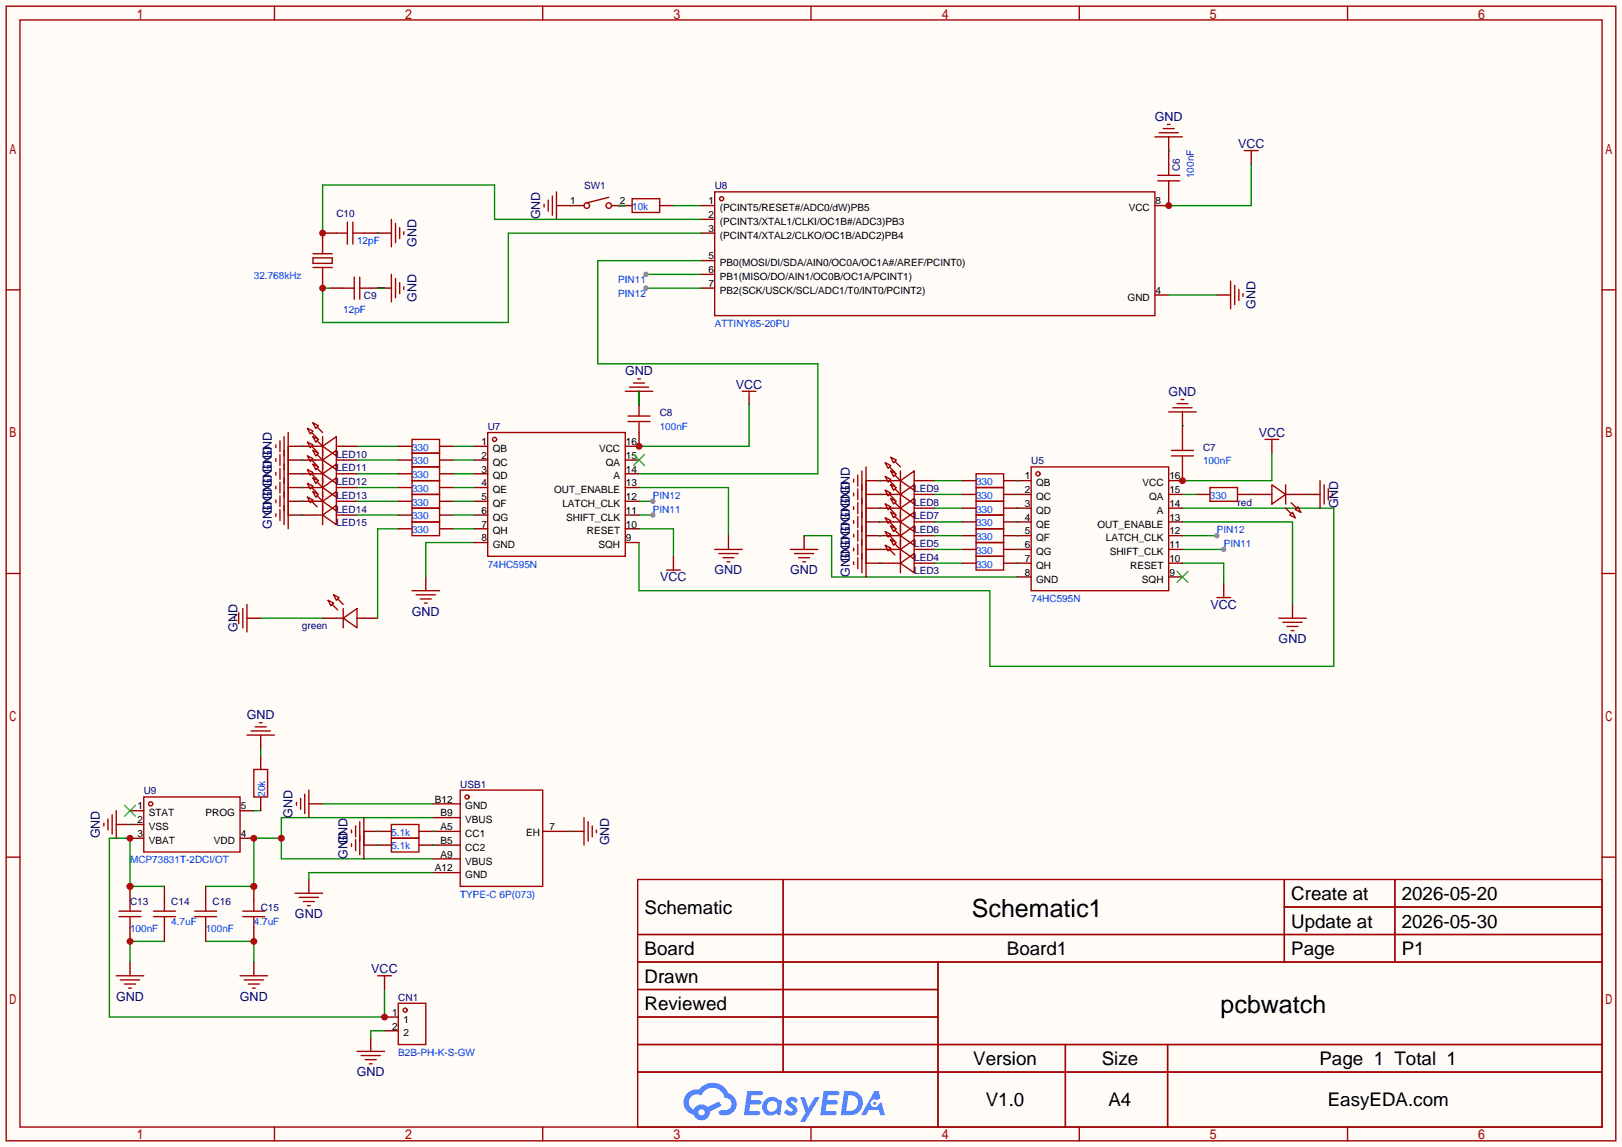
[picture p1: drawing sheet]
<svg xmlns="http://www.w3.org/2000/svg" width="299mm" height="212mm" viewBox="0 0 299 212" stroke-linecap="round" stroke-linejoin="round" font-family="sans-serif">
<path d="M0 0h299.5v211.8h-299.5z" fill="#fffcf7"/>
<g fill="none" stroke="#a10000" stroke-width=".25">
<path d="M1.1 1.1h297.2v209.6h-297.2zM3.7 3.7h292.1v204.5h-292.1zM50.7 1.1v2.6M100.2 1.1v2.6M149.7 1.1v2.6M199.3 1.1v2.6M248.8 1.1v2.6M1.1 53.5h2.6M295.8 53.5h2.5M1.1 105.9h2.6M295.8 105.9h2.5M1.1 158.3h2.6"/>
<path d="M295.8 158.3h2.5M117.7 162.4h178.1v45.8h-178.1zM117.7 172.6h178.1M117.7 177.7h178.1M144.6 162.4v35.6M173.2 177.7v30.5M237.1 162.4v15.3M237.1 167.5h58.7M257.5 162.4v15.3M117.7 182.8h55.5M117.7 192.9h178.1M117.7 187.8h55.5"/>
<path d="M117.7 198h178.1M196.7 192.9v15.3M215.6 192.9v15.3M50.7 208.2v2.5M100.2 208.2v2.5M149.7 208.2v2.5M199.3 208.2v2.5M248.8 208.2v2.5"/>
</g>
<g fill="#5487ff">
<path d="M145.5 202.8a1.3 1.3 0 0 1 1.8 .3l-.4 .6a.54 .54 0 0 0-.9-.2l.1 .2a1.58 1.58 0 0 1 1.1 1.6 1.43 1.43 0 0 1-2.5 .1l.5-.6a.64 .64 0 0 0 .5 .5 .64 .64 0 0 0 .7-.3l-.2-.2a1.6 1.6 0 0 1-1-1.6z"/>
<path d="M147.7 202.7h.9l.7 1.9 1.1-1.9h.9l-2.7 4.5h-.9l1-1.7z"/>
<path d="M138 201.5h1.6a1.31 1.31 0 0 1 1.2 .2 .4 .4 0 0 1-.3 .6h-1.8l-.1 .9h1.6a.4 .4 0 0 1 .4 .4 .4 .4 0 0 1-.4 .4h-1.7l-.2 1.2h.8a1.23 1.23 0 0 1 1.2 .2 .39 .39 0 0 1-.3 .6h-2.7z"/>
<path d="M152.1 201.5h1.6a1.32 1.32 0 0 1 1.3 .2 .39 .39 0 0 1-.4 .6h-1.7l-.2 .9h1.7a.4 .4 0 0 1 .3 .4 .4 .4 0 0 1-.4 .4h-1.7l-.2 1.2h.8a1.23 1.23 0 0 1 1.2 .2 .39 .39 0 0 1-.3 .6h-2.7z"/>
<path d="M161.5 201.5h.7l.4 1.3-.7 .4a.75 .75 0 0 0-1.1 .3 .75 .75 0 0 0 .5 1 .75 .75 0 0 0 .9-.6l.6-.3 .6 2.4h-.9l-.2-1h-1.9l-.5 1h-.9z"/>
<path d="M155.9 201.5l-.7 4.5h1.5a2.27 2.27 0 0 0 2.6-2.3 2.27 2.27 0 0 0-2.7-2.2zM156.6 202.3a1.5 1.5 0 0 1 1.8 1.5 1.5 1.5 0 0 1-1.9 1.4h-.3z"/>
<path d="M141.3 203.1a1.62 1.62 0 0 0-.4 2.1 1.62 1.62 0 0 0 2 .7l.4-.3 .3 .3 .5 .1 .3-2.5-.2-.3h-.4a1.58 1.58 0 0 0-2.5-.1zM141.9 203.6a.99 .99 0 0 1 1.6 .3 .99 .99 0 0 1-.9 1.4 .94 .94 0 0 1-1-.5 .94 .94 0 0 1 .3-1.2z"/>
<path d="M126.9 201.9a2.37 2.37 0 0 0 1.2 4 1.54 1.54 0 0 0 1.7 1 1.54 1.54 0 0 0 1.3-1.6l2.1-1.1-.5-.8-2 1.1a1.57 1.57 0 0 0-2.6 .4 1.5 1.5 0 0 1-.8-2.1 1.5 1.5 0 0 1 2.2-.5 2.23 2.23 0 0 1 2.3-1.4 2.23 2.23 0 0 1 2 1.8 1.16 1.16 0 0 1 1.2 1.1 1.16 1.16 0 0 1-1 1.3h-.7a.47 .47 0 0 0-.6 .3 .47 .47 0 0 0 .4 .6 2.23 2.23 0 0 0 2.3-.7 2.23 2.23 0 0 0 .4-2.3 2.16 2.16 0 0 0-1.3-1.1 3.2 3.2 0 0 0-5.4-.7l-1.2 .1zM129 205.4a.58 .58 0 0 1 1.1 0 .58 .58 0 0 1-1.1 0z"/>
<circle cx="161.5" cy="203.8" r=".28"/>
</g>
<path d="M119.3 50.7h10.1" fill="none" stroke="#008700" stroke-width=".25"/>
<circle cx="119.3" cy="50.7" r=".51" fill="#999"/>
<path d="M118 95.1h2.5" fill="none" stroke="#008700" stroke-width=".25"/>
<circle cx="120.5" cy="95.1" r=".51" fill="#999"/>
<path d="M218.3 101.5h7.6" fill="none" stroke="#008700" stroke-width=".25"/>
<circle cx="225.9" cy="101.5" r=".51" fill="#999"/>
<path d="M218.3 98.9h6.4" fill="none" stroke="#008700" stroke-width=".25"/>
<circle cx="224.7" cy="98.9" r=".51" fill="#999"/>
<path d="M118 92.6h2.5" fill="none" stroke="#008700" stroke-width=".25"/>
<circle cx="120.5" cy="92.6" r=".51" fill="#999"/>
<g fill="none" stroke="#870000" stroke-width=".25">
<path d="M102.7 38h5.1M112.9 38h3.8M121.8 38h2.5M215.8 25.3v5.1M215.8 35.4v2.6M231 29.1v1.3M59.6 50.7v2.5M60.8 53.2h2.6M62.1 43.1h-2.5v2.5M67.2 43.1h5.1M68.5 53.2h3.8M224.7 54.5h2.5"/>
<path d="M118 72.3v2.5M118 79.9v2.5h-2.6M138.3 73.5v1.3M218.3 76.1v5.1M53.2 82.4h5.1M53.2 85h5.1M53.2 87.5h5.1M53.2 90h5.1M53.2 92.6h5.1M53.2 95.1h5.1M63.4 82.4h2.5M63.4 85h2.5"/>
<path d="M63.4 87.5h2.5M63.4 90h2.5M63.4 92.6h2.5M63.4 95.1h2.5M73.5 82.4h2.6M73.5 85h2.6M73.5 87.5h2.6M73.5 90h2.6M73.5 92.6h2.6M73.5 95.1h2.6M73.5 97.7h2.6M81.2 82.4h2.5"/>
<path d="M81.2 85h2.5M81.2 87.5h2.5M81.2 90h2.5M81.2 92.6h2.5M81.2 95.1h2.5M81.2 97.7h2.5M87.5 82.4h2.5M87.5 85h2.5M87.5 87.5h2.5M87.5 90h2.5M87.5 92.6h2.5M87.5 95.1h2.5"/>
<path d="M87.5 97.7h2.5M115.4 85h2.6M115.4 87.5h2.6M115.4 90h2.6M115.4 92.6h2.6M115.4 95.1h2.6M115.4 97.7h2.6M134.5 98.9v2.6M148.5 98.9v2.6M159.9 98.9h5.1M159.9 96.4h5.1M159.9 93.9h5.1"/>
<path d="M159.9 91.3h5.1M159.9 88.8h5.1M170.1 98.9h2.5M170.1 96.4h2.5M170.1 93.9h2.5M170.1 91.3h2.5M170.1 88.8h2.5M177.7 98.9h2.5M177.7 96.4h2.5M177.7 93.9h2.5M177.7 91.3h2.5M177.7 88.8h2.5"/>
<path d="M185.3 98.9h5.1M185.3 96.4h5.1M185.3 93.9h5.1M185.3 91.3h5.1M185.3 88.8h5.1M215.8 98.9h2.5M215.8 96.4h2.5M215.8 93.9h2.5M215.8 91.3h2.5M218.3 86.2v2.6h-2.5M220.9 91.3h2.5M228.5 91.3h5.1"/>
<path d="M234.8 82.4v1.3M238.6 91.3h5.1M45.6 114.2h2.5M59.6 114.2h2.5M67.2 114.2h2.5M78.6 106.6v2.5M87.5 100.2h2.5M115.4 100.2h2.6M124.3 102.7v1.3M159.9 104h5.1M159.9 101.5h5.1M170.1 104h2.5"/>
<path d="M170.1 101.5h2.5M177.7 104h2.5M177.7 101.5h2.5M185.3 104h5.1M185.3 101.5h5.1M187.8 106.6h2.6M215.8 104h2.5M215.8 101.5h2.5M215.8 106.6h2.5M225.9 107.8v1.3M238.6 111.6v2.6"/>
</g>
<g fill="none" stroke="#a10000" stroke-width=".25">
<path d="M100.5 37.7v.5M101.2 37v2M102 36.2v3.6M102.7 35.4v5.1M112.4 36.4l-4.1 1.1M116.7 36.7h5.1v2.5h-5.1zM213.2 25.3h5.1M213.7 33.4h4.1M213.7 32.4h4.1M214 24.5h3.6M214.8 23.7h2M215.5 23h.5"/>
<path d="M215.8 30.4v2M215.8 33.4v2M229.7 27.8h2.6M231 27.8v1.3M57.8 47.6h3.5v1h-3.5zM57.8 49.4h3.5M57.8 46.9h3.5M59.6 45.6v1.3M59.6 49.4v1.3M62.1 43.1h2M63.4 53.2h2M64.1 41v4.1"/>
<path d="M65.2 41v4.1M65.2 43.1h2M65.4 51.2v4M66.4 51.2v4M66.4 53.2h2.1M72.3 40.5v5.1M72.3 50.7v5.1M73 41.3v3.5M73 51.4v3.6M73.8 42v2.1M73.8 52.2v2M74.5 42.8v.5"/>
<path d="M74.5 53v.5M227.2 51.9v5.1M228 52.7v3.6M228.7 53.5v2M229.5 54.2v.5M53.2 79.9v17.8M56.8 79.1l1 .5-.5 .5zM57.5 79.9l1 1M57.8 78.1l1 .5-.5 .5zM58.5 78.9l1.1 1M90 79.9h25.4v22.8h-25.4zM115.4 72.3h5.1"/>
<path d="M116 76.8h4M116 77.9h4M116.2 71.5h3.6M117 70.7h2M117.7 70h.5M118 74.8v2M118 77.9v2M137 72.3h2.6M138.3 72.3v1.2M215.8 76.1h5.1M216.5 75.3h3.6M217.3 74.5h2"/>
<path d="M218.1 73.8h.5M50.9 82.2v.5M50.9 84.7v.5M50.9 87.2v.6M50.9 89.8v.5M50.9 92.3v.5M50.9 94.9v.5M51.7 81.4v2M51.7 83.9v2.1M51.7 86.5v2M51.7 89v2.1M51.7 91.6v2"/>
<path d="M51.7 94.1v2M52.5 80.6v16.3M56.8 81.7l1 .5-.5 .5zM56.8 84.2l1 .5-.5 .5zM56.8 86.7l1 .5-.5 .6zM56.8 89.3l1 .5-.5 .5zM56.8 91.8l1 .5-.5 .5zM57.5 82.4l1 1M57.5 85l1 1M57.5 87.5l1 1M57.5 90l1 1.1M57.5 92.6l1 1"/>
<path d="M57.8 80.6l1 .6-.5 .5zM57.8 83.2l1 .5-.5 .5zM57.8 85.7l1 .5-.5 .5zM57.8 88.3l1 .5-.5 .5zM57.8 90.8l1 .5-.5 .5zM58.3 95.1h1.3M58.5 81.4l1.1 1h-1.3M58.5 83.9l1.1 1.1h-1.3M58.5 86.5l1.1 1h-1.3M58.5 89l1.1 1h-1.3M58.5 91.6l1.1 1h-1.3M59.6 82.4l2.5-1.8v3.6z"/>
<path d="M59.6 85l2.5-1.8v3.5zM59.6 87.5l2.5-1.8v3.6zM59.6 90l2.5-1.7v3.5zM59.6 92.6l2.5-1.8v3.6zM59.6 95.1l2.5-1.8v3.6zM59.6 80.6v16.3M62.1 82.4h1.3M62.1 85h1.3M62.1 87.5h1.3M62.1 90h1.3M62.1 92.6h1.3M62.1 95.1h1.3"/>
<path d="M76.1 81.2h5.1v2.5h-5.1zM76.1 83.7h5.1v2.5h-5.1zM76.1 86.2h5.1v2.6h-5.1zM76.1 88.8h5.1v2.5h-5.1zM76.1 91.3h5.1v2.6h-5.1zM76.1 93.9h5.1v2.5h-5.1zM76.1 96.4h5.1v2.5h-5.1zM157.6 88.5v.5M157.6 91.1v.5M157.6 93.6v.5M157.6 96.1v.5M157.6 98.7v.5"/>
<path d="M158.4 87.8v2M158.4 90.3v2M158.4 92.8v2.1M158.4 95.4v2M158.4 97.9v2M159.1 87v18.8M159.9 86.2v20.4M163.4 98.2l1.1 .5-.5 .5zM163.4 95.6l1.1 .5-.5 .5zM163.4 93.1l1.1 .5-.5 .5zM163.4 90.6l1.1 .5-.5 .5zM163.4 88l1.1 .5-.5 .5z"/>
<path d="M163.4 85.5l1.1 .5-.5 .5zM164.2 98.9l1 1M164.2 96.4l1 1M164.2 93.9l1 1M164.2 91.3l1 1M164.2 88.8l1 1M164.2 86.2l1 1M164.5 99.7l1 .5-.5 .5zM164.5 97.2l1 .5-.5 .5zM164.5 94.6l1 .5-.5 .5zM164.5 92.1l1 .5-.5 .5zM164.5 89.5l1 .5-.5 .6z"/>
<path d="M164.5 87l1 .5-.5 .5zM164.5 84.5l1 .5-.5 .5zM165.2 97.9l1 1h-1.2M165.2 95.4l1 1h-1.2M165.2 92.8l1 1.1h-1.2M165.2 90.3l1 1h-1.2M165.2 87.8l1 1h-1.2M165.2 85.2l1 1M166.2 98.9l2.6-1.7v3.5zM166.2 96.4l2.6-1.8v3.6zM166.2 93.9l2.6-1.8v3.5zM166.2 91.3l2.6-1.8v3.6z"/>
<path d="M166.2 88.8l2.6-1.8v3.6zM166.2 87v18.8M168.8 98.9h1.3M168.8 96.4h1.3M168.8 93.9h1.3M168.8 91.3h1.3M168.8 88.8h1.3M180.2 87.5h5.1v2.5h-5.1zM180.2 90h5.1v2.6h-5.1zM180.2 92.6h5.1v2.5h-5.1zM180.2 95.1h5.1v2.6h-5.1zM180.2 97.7h5.1v2.5h-5.1z"/>
<path d="M190.4 86.2h25.4v22.9h-25.4zM216.3 84.2h4M216.3 83.2h4M218.3 81.2v2M218.3 84.2v2M223.4 90h5.1v2.6h-5.1zM233.6 81.2h2.5M233.6 91.3h1.2M234.8 89.5l2.6 1.8-2.6 1.8zM234.8 81.2v1.2M237.4 91.3h1.2M237.4 93.9l1 1"/>
<path d="M237.4 89.5v3.6M238.1 95.1l.5-.5 .5 1zM238.4 92.8l1 1.1M239.1 94.1l.5-.5 .6 1zM243.7 88.8v5.1M244.5 89.5v3.6M245.2 90.3v2M246 91.1v.5M43.3 113.9v.5M44.1 113.2v2M44.8 112.4v3.6M45.6 111.6v5.1"/>
<path d="M60.6 110.9l1 .5-.5 .5zM61.3 111.6l1.1 1M61.6 109.9l1 .5-.5 .5zM62.1 114.2h1.3M62.4 110.6l1 1M63.4 114.2l2.5-1.8v3.6zM63.4 112.4v3.6M65.9 114.2h1.3M76.1 109.1h5.1M76.8 109.9h3.6M77.6 110.6h2M78.4 111.4h.5"/>
<path d="M123.1 105.3h2.5M124.3 104v1.3M132 101.5h5M132.7 102.2h3.6M133.5 103h2M134.2 103.8h.5M145.9 101.5h5.1M146.7 102.2h3.5M147.4 103h2.1M148.2 103.8h.5M157.6 101.2v.5M157.6 103.8v.5"/>
<path d="M158.4 100.5v2M158.4 103v2M163.4 100.7l1.1 .5-.5 .5zM164.2 101.5l1 1M165 104h1.2M165.2 100.5l1 1h-1.2M166.2 104l2.6-1.8v3.6zM166.2 101.5l2.6-1.8v3.6zM168.8 101.5h1.3M168.8 104h1.3M180.2 100.2h5.1v2.5h-5.1zM180.2 102.7h5.1v2.6h-5.1z"/>
<path d="M224.7 110.4h2.5M225.9 109.1v1.3M236.1 114.2h5.1M236.9 114.9h3.5M237.6 115.7h2M238.4 116.5h.5"/>
<circle cx="108.3" cy="38" r=".51"/>
<circle cx="112.4" cy="38" r=".51"/>
<circle cx="91.3" cy="81.2" r=".38"/>
<circle cx="191.6" cy="87.5" r=".38"/>
</g>
<g fill="none" stroke="#008700" stroke-width=".25">
<path d="M105.3 38h.1M114.2 38h1.2M124.3 38h5.1M215.8 27.8h.1M69.7 43.1h.1M69.7 53.2h1.3M118 72.3v2.5M138.3 74.8v7.6h-20.3M218.3 78.6h.1M55.8 82.4h.1M55.8 85h.1M55.8 87.5h.1"/>
<path d="M55.8 90h.1M55.8 92.6h.1M55.8 95.1h.1M65.9 82.4h7.6M65.9 90h7.6M65.9 85h7.6M65.9 87.5h7.6M65.9 92.6h7.6M65.9 95.1h7.6M73.5 97.7h-3.8v16.5M118 90h16.5v8.9M118 97.7h6.3v5"/>
<path d="M148.5 98.9h5v7.7h34.3M162.4 88.8h.1M162.4 91.3h.1M162.4 93.9h.1M162.4 96.4h.1M162.4 98.9h.1M172.6 93.9h5.1M172.6 96.4h5.1M172.6 98.9h5.1M172.6 88.8h5.1M172.6 91.3h5.1M187.8 88.8h.1"/>
<path d="M187.8 91.3h.1M187.8 93.9h.1M187.8 96.4h.1M187.8 98.9h.1M218.3 93.9h28v29.2h-63.5v-14h-64.8v-8.9M218.3 96.4h20.3v15.2M218.3 91.3h2.6M231 91.3h.1M241.2 91.3h.1M48.1 114.2h11.5M87.5 100.2h-8.9v6.4M162.4 101.5h.1"/>
<path d="M162.4 104h.1M172.6 104h5.1M172.6 101.5h5.1M187.8 101.5h.1M187.8 104h.1M218.3 104h7.6v3.8"/>
</g>
<path d="M117 83.9l2 2.1M119 83.9l-2 2.1M217.3 105.5l2 2.1M219.3 105.5l-2 2.1" fill="none" stroke="#3c3" stroke-width=".25"/>
<circle cx="118" cy="82.4" r=".63" fill="#c00"/>
<path d="M119.3 53.2h10.1M83.7 82.4h3.8M83.7 85h3.8M83.7 87.5h3.8M83.7 90h3.8M83.7 92.6h3.8M83.7 95.1h3.8M83.7 97.7h3.8" fill="none" stroke="#008700" stroke-width=".25"/>
<g fill="none" stroke="#a10000" stroke-width=".25">
<path d="M132 35.4h81.2v22.9h-81.2z"/>
<circle cx="133.2" cy="36.7" r=".38"/>
</g>
<path d="M129.4 38h2.6M213.2 38h2.6M129.4 40.5h2.6M129.4 43.1h2.6M129.4 48.1h2.6M129.4 50.7h2.6M129.4 53.2h2.6M213.2 54.5h2.6" fill="none" stroke="#870000" stroke-width=".25"/>
<circle cx="119.3" cy="53.2" r=".51" fill="#999"/>
<path d="M231 30.4v7.6h-15.2M129.4 48.1h-19v19.1h40.6v20.3h-33M215.8 54.5h8.9" fill="none" stroke="#008700" stroke-width=".25"/>
<circle cx="215.8" cy="38" r=".63" fill="#c00"/>
<path d="M234.8 83.7v5.1h-16.5" fill="none" stroke="#008700" stroke-width=".25"/>
<circle cx="218.3" cy="88.8" r=".63" fill="#c00"/>
<path d="M129.4 40.5h-38.1v-6.3h-31.7v8.9" fill="none" stroke="#008700" stroke-width=".25"/>
<circle cx="59.6" cy="43.1" r=".63" fill="#c00"/>
<path d="M129.4 43.1h-35.5v16.5h-34.3v-6.4h1.2" fill="none" stroke="#008700" stroke-width=".25"/>
<circle cx="59.6" cy="53.2" r=".63" fill="#c00"/>
<g fill="none" stroke="#a10000" stroke-width=".25">
<path d="M26.5 147.2h17.8v10.2h-17.8zM85 145.9h15.2v17.8h-15.2zM73.5 185.3h5.1v7.6h-5.1z"/>
<circle cx="27.8" cy="148.5" r=".38"/>
<circle cx="86.2" cy="147.2" r=".38"/>
<circle cx="74.8" cy="186.6" r=".38"/>
</g>
<g fill="none" stroke="#870000" stroke-width=".25">
<path d="M24 149.7h2.5M24 152.3h2.5M24 154.8h2.5M44.3 149.7h2.6M44.3 154.8h2.6M79.9 153.5h5.1M79.9 158.6h5.1M79.9 156.1h5.1M79.9 151h5.1M79.9 148.5h5.1M100.2 153.5h5.1M79.9 161.2h5.1"/>
<path d="M71 187.8h2.5M71 190.4h2.5"/>
</g>
<path d="M23 148.7l2 2M25 148.7l-2 2" fill="none" stroke="#3c3" stroke-width=".25"/>
<path d="M51.9 154.8h-5v8.9h-8.9M79.9 151h-28v7.6h28" fill="none" stroke="#008700" stroke-width=".25"/>
<g fill="#c00">
<circle cx="51.9" cy="154.8" r=".63"/>
<circle cx="46.9" cy="154.8" r=".63"/>
<circle cx="46.9" cy="163.7" r=".63"/>
</g>
<path d="M57 148.5h2.6M105.3 153.5h2.5M57 162.4v2.6" fill="none" stroke="#870000" stroke-width=".25"/>
<path d="M54.7 148.2v.5M55.5 147.4v2.1M56.3 146.7v3.5M57 145.9v5.1M107.8 151v5.1M108.6 151.8v3.5M109.3 152.5v2.1M110.1 153.3v.5M54.5 165h5.1M55.2 165.7h3.6M56 166.5h2M56.8 167.3h.5" fill="none" stroke="#a10000" stroke-width=".25"/>
<path d="M105.3 153.5h.1M30.4 163.7h-6.4v-8.9h-3.8v33h50.8v-5M79.9 161.2h-22.9v1.2" fill="none" stroke="#008700" stroke-width=".25"/>
<g fill="#c00">
<circle cx="71" cy="187.8" r=".63"/>
<circle cx="24" cy="154.8" r=".63"/>
<circle cx="24" cy="163.7" r=".63"/>
</g>
<path d="M48.1 138.3v1.3M24 152.3h.1M46.9 149.7h1.2M59.6 148.5h20.3M69.7 156.1h.1M79.9 156.1h.1M79.9 153.5h.1M30.4 173.9h-6.4v3.8M38 173.9h8.9v3.8M71 190.4h-2.5v1.2" fill="none" stroke="#008700" stroke-width=".25"/>
<g fill="none" stroke="#870000" stroke-width=".25">
<path d="M48.1 135.8v2.5M48.1 139.6v2.5M21.5 152.3h2.5M48.1 147.2v2.5M67.2 156.1h5.1M69.7 153.5h2.6M77.3 153.5h2.6M77.3 156.1h2.6M24 163.7v2.5M24 177.7v2.5M46.9 177.7v2.5M68.5 191.6v2.6"/>
<path d="M71 181.5v1.3"/>
</g>
<g fill="none" stroke="#a10000" stroke-width=".25">
<path d="M45.6 135.8h5.1M46.4 135h3.5M47.1 134.2h2M47.9 133.5h.5M19.2 152v.5M19.9 151.3v2M20.7 150.5v3.6M21.5 149.7v5.1M46.9 142.1h2.5v5.1h-2.5zM64.9 155.8v.5M65.7 155.1v2M66.4 154.3v3.6"/>
<path d="M67.2 153.5v5.1M72.3 152.3h5v2.5h-5zM72.3 154.8h5v2.6h-5zM22 168.3h4M21.5 180.2h5M22.2 181h3.6M23 181.7h2M23.7 182.5h.6M44.3 180.2h5.1M45.1 181h3.5M45.8 181.7h2.1M46.6 182.5h.5"/>
<path d="M65.9 194.2h5.1M66.7 194.9h3.5M67.4 195.7h2.1M68.2 196.5h.5M69.7 180.2h2.6M71 180.2v1.3"/>
</g>
<circle cx="24" cy="163.7" r=".63" fill="#c00"/>
<path d="M22 169.3h4M24 169.3v2" fill="none" stroke="#a10000" stroke-width=".25"/>
<path d="M24 171.3v2.6" fill="none" stroke="#870000" stroke-width=".25"/>
<circle cx="24" cy="173.9" r=".63" fill="#c00"/>
<path d="M24 166.2v2.1M28.3 168.3h4.1M28.3 169.3h4.1M30.4 166.2v2.1M30.4 169.3v2M44.8 168.3h4.1" fill="none" stroke="#a10000" stroke-width=".25"/>
<path d="M30.4 163.7v2.5M30.4 171.3v2.6M46.9 163.7v2.5" fill="none" stroke="#870000" stroke-width=".25"/>
<circle cx="46.9" cy="163.7" r=".63" fill="#c00"/>
<path d="M44.8 169.3h4.1M46.9 169.3v2" fill="none" stroke="#a10000" stroke-width=".25"/>
<path d="M46.9 171.3v2.6" fill="none" stroke="#870000" stroke-width=".25"/>
<circle cx="46.9" cy="173.9" r=".63" fill="#c00"/>
<path d="M64.9 153.3v.5M65.7 152.5v2.1M66.4 151.8v3.5M67.2 151v5.1M35.9 168.3h4.1M35.9 169.3h4.1M38 166.2v2.1M38 169.3v2M46.9 166.2v2.1" fill="none" stroke="#a10000" stroke-width=".25"/>
<path d="M67.2 153.5h2.5M38 163.7v2.5M38 171.3v2.6" fill="none" stroke="#870000" stroke-width=".25"/>
<path d="M69.7 153.5h.1" fill="none" stroke="#008700" stroke-width=".25"/>
<g font-size="4.6">
<text x="179.4" y="169.4">Schematic1</text>
<text x="225.4" y="187.1">pcbwatch</text>
</g>
<g font-size="3.5">
<text x="238.4" y="166.2">Create at</text>
<text x="258.8" y="166.2">2026-05-20</text>
<text x="119" y="168.8">Schematic</text>
<text x="238.4" y="171.3">Update at</text>
<text x="258.8" y="171.3">2026-05-30</text>
<text x="119" y="176.4">Board</text>
<text x="185.9" y="176.4">Board1</text>
<text x="238.4" y="176.4">Page</text>
<text x="258.8" y="176.4">P1</text>
<text x="119" y="181.5">Drawn</text>
<text x="119" y="186.6">Reviewed</text>
<text x="179.7" y="196.7">Version</text>
<text x="203.4" y="196.7">Size</text>
<text x="243.6" y="196.7">Page 1 Total 1</text>
<text x="182" y="204.3">V1.0</text>
<text x="204.7" y="204.3">A4</text>
<text x="245.1" y="204.3">EasyEDA.com</text>
</g>
<g font-size="2.3" fill="#000080">
<text x="213.2" y="22.3">GND</text>
<text x="228.6" y="27.4">VCC</text>
<text x="99.7" y="40.5" transform="rotate(-90 99.7 40.5)">GND</text>
<text x="76.9" y="45.6" transform="rotate(-90 76.9 45.6)">GND</text>
<text x="76.9" y="55.8" transform="rotate(-90 76.9 55.8)">GND</text>
<text x="231.8" y="57" transform="rotate(-90 231.8 57)">GND</text>
<text x="115.4" y="69.3">GND</text>
<text x="135.9" y="71.8">VCC</text>
<text x="215.7" y="73.1">GND</text>
<text x="232.4" y="80.7">VCC</text>
<text x="50.2" y="95.1" transform="rotate(-90 50.2 95.1)">GNDGNDGND</text>
<text x="247.1" y="93.9" transform="rotate(-90 247.1 93.9)">GND</text>
<text x="50.2" y="97.7" transform="rotate(-90 50.2 97.7)">GNDGNDGND</text>
<text x="121.9" y="107.4">VCC</text>
<text x="131.9" y="106.1">GND</text>
<text x="145.9" y="106.1">GND</text>
<text x="156.9" y="106.6" transform="rotate(-90 156.9 106.6)">GNDGNDGNDGND</text>
<text x="156.9" y="104" transform="rotate(-90 156.9 104)">GNDGNDGND</text>
<text x="76" y="113.7">GND</text>
<text x="223.5" y="112.4">VCC</text>
<text x="43.9" y="116.7" transform="rotate(-90 43.9 116.7)">GND</text>
<text x="236.1" y="118.8">GND</text>
<text x="45.6" y="132.8">GND</text>
<text x="18.5" y="154.8" transform="rotate(-90 18.5 154.8)">GND</text>
<text x="54" y="151" transform="rotate(-90 54 151)">GND</text>
<text x="64.2" y="158.6" transform="rotate(-90 64.2 158.6)">GND</text>
<text x="64.2" y="156.1" transform="rotate(-90 64.2 156.1)">GND</text>
<text x="112.4" y="156.1" transform="rotate(-90 112.4 156.1)">GND</text>
<text x="54.5" y="169.6">GND</text>
<text x="68.6" y="179.8">VCC</text>
<text x="21.4" y="184.8">GND</text>
<text x="44.3" y="184.8">GND</text>
<text x="65.9" y="198.8">GND</text>
</g>
<g font-size="1.8" fill="#000080">
<text x="107.8" y="35">SW1</text>
<text x="132" y="35">U8</text>
<text x="217.9" y="31.6" transform="rotate(-90 217.9 31.6)">C6</text>
<text x="62.1" y="40.1">C10</text>
<text x="67.2" y="55.3">C9</text>
<text x="121.8" y="76.9">C8</text>
<text x="90" y="79.4">U7</text>
<text x="222.1" y="83.2">C7</text>
<text x="62.1" y="84.5">LED10</text>
<text x="62.1" y="87">LED11</text>
<text x="62.1" y="89.6">LED12</text>
<text x="190.4" y="85.8">U5</text>
<text x="62.1" y="92.1">LED13</text>
<text x="62.1" y="94.7">LED14</text>
<text x="168.8" y="95.9">LED7</text>
<text x="168.8" y="93.4">LED8</text>
<text x="168.8" y="90.9">LED9</text>
<text x="228.5" y="93.4">red</text>
<text x="62.1" y="97.2">LED15</text>
<text x="168.8" y="101">LED5</text>
<text x="168.8" y="98.5">LED6</text>
<text x="168.8" y="106.1">LED3</text>
<text x="168.8" y="103.6">LED4</text>
<text x="55.8" y="116.3">green</text>
<text x="26.5" y="146.7">U9</text>
<text x="85" y="145.5">USB1</text>
<text x="24" y="167.1">C13</text>
<text x="31.6" y="167.1">C14</text>
<text x="39.2" y="167.1">C16</text>
<text x="48.1" y="168.3">C15</text>
<text x="73.5" y="184.8">CN1</text>
</g>
<g font-size="1.8" fill="#00f">
<text x="220.4" y="32.9" transform="rotate(-90 220.4 32.9)">100nF</text>
<text x="116.7" y="38.8">10k</text>
<text x="65.9" y="45.1">12pF</text>
<text x="46.9" y="51.5">32.768kHz</text>
<text x="114.1" y="52.2">PIN11</text>
<text x="63.4" y="57.8">12pF</text>
<text x="114.1" y="54.8">PIN12</text>
<text x="132" y="60.4">ATTINY85-20PU</text>
<text x="76.1" y="83.2">330</text>
<text x="121.8" y="79.4">100nF</text>
<text x="76.1" y="85.8">330</text>
<text x="76.1" y="88.3">330</text>
<text x="180.2" y="89.6">330</text>
<text x="222.1" y="85.8">100nF</text>
<text x="76.1" y="90.9">330</text>
<text x="76.1" y="93.4">330</text>
<text x="76.1" y="95.9">330</text>
<text x="120.5" y="94.7">PIN11</text>
<text x="120.5" y="92.1">PIN12</text>
<text x="180.2" y="92.1">330</text>
<text x="180.2" y="94.7">330</text>
<text x="223.4" y="92.1">330</text>
<text x="76.1" y="98.5">330</text>
<text x="180.2" y="97.2">330</text>
<text x="180.2" y="99.7">330</text>
<text x="224.7" y="98.5">PIN12</text>
<text x="225.9" y="101">PIN11</text>
<text x="90" y="104.8">74HC595N</text>
<text x="180.2" y="102.3">330</text>
<text x="180.2" y="104.8">330</text>
<text x="190.4" y="111.2">74HC595N</text>
<text x="48.9" y="147.2" transform="rotate(-90 48.9 147.2)">20k</text>
<text x="72.3" y="154.4">5.1k</text>
<text x="24" y="159.4">MCP73831T-2DCI/OT</text>
<text x="72.3" y="156.9">5.1k</text>
<text x="85" y="165.8">TYPE-C 6P(073)</text>
<text x="24" y="172.1">100nF</text>
<text x="31.6" y="170.9">4.7uF</text>
<text x="38" y="172.1">100nF</text>
<text x="46.9" y="170.9">4.7uF</text>
<text x="73.5" y="195">B2B-PH-K-S-GW</text>
</g>
<g font-size="1.8">
<text x="105.3" y="37.7">1</text>
<text x="114.4" y="37.7">2</text>
<text x="130.8" y="37.7">1</text>
<text x="130.8" y="40.3">2</text>
<text x="132.9" y="39">(PCINT5/RESET#/ADC0/dW)PB5</text>
<text x="132.9" y="41.6">(PCINT3/XTAL1/CLKI/OC1B#/ADC3)PB3</text>
<text x="208.4" y="39">VCC</text>
<text x="213.4" y="37.7">8</text>
<text x="130.8" y="42.8">3</text>
<text x="130.8" y="47.9">5</text>
<text x="132.9" y="44.1">(PCINT4/XTAL2/CLKO/OC1B/ADC2)PB4</text>
<text x="130.8" y="50.4">6</text>
<text x="130.8" y="53">7</text>
<text x="132.9" y="49.2">PB0(MOSI/DI/SDA/AIN0/OC0A/OC1A#/AREF/PCINT0)</text>
<text x="132.9" y="51.7">PB1(MISO/DO/AIN1/OC0B/OC1A/PCINT1)</text>
<text x="132.9" y="54.3">PB2(SCK/USCK/SCL/ADC1/T0/INT0/PCINT2)</text>
<text x="208.2" y="55.5">GND</text>
<text x="213.4" y="54.3">4</text>
<text x="88.9" y="82.2">1</text>
<text x="91" y="83.5">QB</text>
<text x="110.6" y="83.5">VCC</text>
<text x="115.6" y="82.2">16</text>
<text x="88.9" y="84.7">2</text>
<text x="88.9" y="87.3">3</text>
<text x="88.9" y="89.8">4</text>
<text x="91" y="86">QC</text>
<text x="91" y="88.5">QD</text>
<text x="111.8" y="86">QA</text>
<text x="113.3" y="88.5">A</text>
<text x="115.6" y="89.8">13</text>
<text x="115.6" y="87.3">14</text>
<text x="115.6" y="84.7">15</text>
<text x="189.2" y="88.5">1</text>
<text x="191.3" y="89.8">QB</text>
<text x="210.9" y="89.8">VCC</text>
<text x="215.9" y="88.5">16</text>
<text x="88.9" y="92.4">5</text>
<text x="88.9" y="94.9">6</text>
<text x="91" y="91.1">QE</text>
<text x="91" y="93.6">QF</text>
<text x="102.3" y="91.1">OUT_ENABLE</text>
<text x="103.8" y="93.6">LATCH_CLK</text>
<text x="115.6" y="94.9">11</text>
<text x="115.6" y="92.4">12</text>
<text x="189.2" y="91.1">2</text>
<text x="189.2" y="93.6">3</text>
<text x="191.3" y="92.4">QC</text>
<text x="191.3" y="94.9">QD</text>
<text x="212.2" y="92.4">QA</text>
<text x="213.6" y="94.9">A</text>
<text x="215.9" y="93.6">14</text>
<text x="215.9" y="91.1">15</text>
<text x="88.9" y="97.4">7</text>
<text x="88.9" y="100">8</text>
<text x="91" y="96.2">QG</text>
<text x="91" y="98.7">QH</text>
<text x="91" y="101.2">GND</text>
<text x="104.5" y="96.2">SHIFT_CLK</text>
<text x="108.3" y="98.7">RESET</text>
<text x="110.5" y="101.2">SQH</text>
<text x="115.6" y="100">9</text>
<text x="115.6" y="97.4">10</text>
<text x="189.2" y="96.2">4</text>
<text x="189.2" y="98.7">5</text>
<text x="189.2" y="101.2">6</text>
<text x="191.3" y="97.4">QE</text>
<text x="191.3" y="100">QF</text>
<text x="202.6" y="97.4">OUT_ENABLE</text>
<text x="204.2" y="100">LATCH_CLK</text>
<text x="215.9" y="101.2">11</text>
<text x="215.9" y="98.7">12</text>
<text x="215.9" y="96.2">13</text>
<text x="189.2" y="103.8">7</text>
<text x="189.2" y="106.3">8</text>
<text x="191.3" y="102.5">QG</text>
<text x="191.3" y="105.1">QH</text>
<text x="191.3" y="107.6">GND</text>
<text x="204.9" y="102.5">SHIFT_CLK</text>
<text x="208.7" y="105.1">RESET</text>
<text x="210.8" y="107.6">SQH</text>
<text x="215.9" y="106.3">9</text>
<text x="215.9" y="103.8">10</text>
<text x="25.4" y="149.5">1</text>
<text x="44.4" y="149.5">5</text>
<text x="80.3" y="148.2">B12</text>
<text x="85.9" y="149.5">GND</text>
<text x="25.4" y="152">2</text>
<text x="25.4" y="154.6">3</text>
<text x="27.5" y="150.8">STAT</text>
<text x="27.5" y="153.3">VSS</text>
<text x="27.5" y="155.9">VBAT</text>
<text x="37.9" y="150.8">PROG</text>
<text x="39.5" y="155.9">VDD</text>
<text x="44.4" y="154.6">4</text>
<text x="81.3" y="153.3">A5</text>
<text x="81.3" y="155.9">B5</text>
<text x="81.3" y="150.8">B9</text>
<text x="85.9" y="154.6">CC1</text>
<text x="85.9" y="152">VBUS</text>
<text x="97.1" y="154.3">EH</text>
<text x="101.5" y="153.3">7</text>
<text x="80.3" y="160.9">A12</text>
<text x="81.3" y="158.4">A9</text>
<text x="85.9" y="159.7">VBUS</text>
<text x="85.9" y="157.1">CC2</text>
<text x="85.9" y="162.2">GND</text>
<text x="72.4" y="187.6">1</text>
<text x="72.4" y="190.1">2</text>
<text x="74.5" y="188.9">1</text>
<text x="74.5" y="191.4">2</text>
</g>
</svg>
